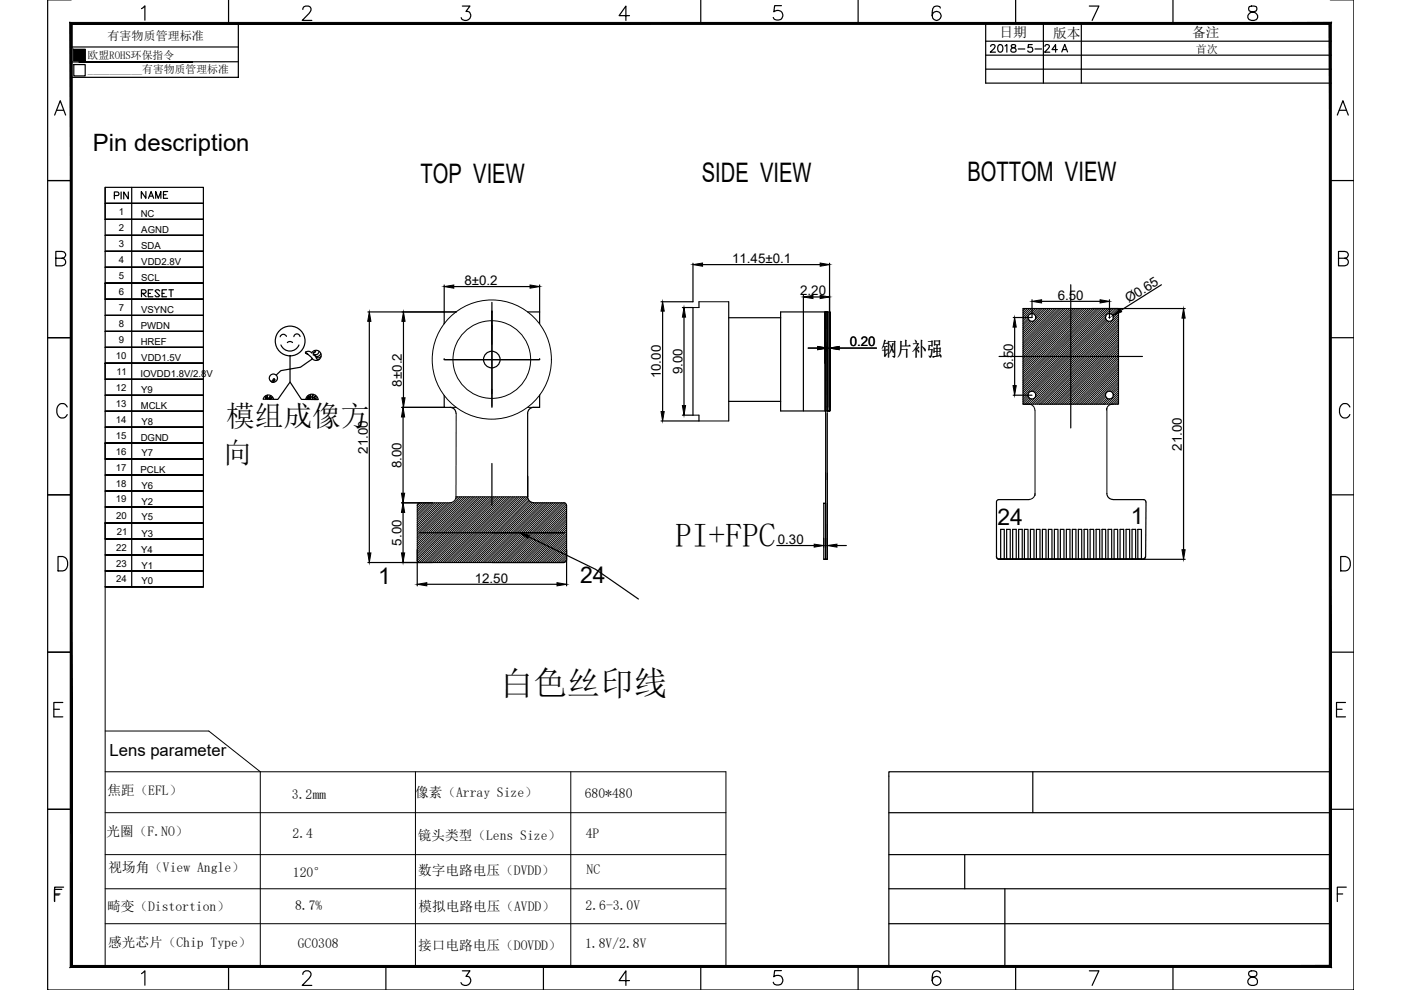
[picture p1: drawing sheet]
<svg xmlns="http://www.w3.org/2000/svg" width="297mm" height="210mm" viewBox="0 0 297 210" stroke-linecap="round" stroke-linejoin="round" font-family="sans-serif">
<!-- layer: 0 -->
<g fill="none" stroke="#000" stroke-width=".25">
<path d="M15.1 0h-5v209.9h276.9v-209.9h-4.9M48.5 0v5M148.6 0v5M181.9 0v5M215.3 0v5M248.7 0v5M15.1 5h35.4v11.4h-35.4zM15.1 10h35.4M15.6 13.7h2.5v2.4h-2.5zM15.6 10.5h2.5v2.4h-2.5zM30 1.8l.7-.6v3.1M40.8 13.1h-24.1h24.1"/>
<path d="M50.5 13.1h-35.4M64.2 2a.65 .65 0 0 1 .6-.7h.6a.71 .71 0 0 1 .4 1.1l-1.7 1.9h2M98 1.3h1.6l-.8 1.1a.99 .99 0 0 1 1 1.2 .99 .99 0 0 1-1.3 .7l-.5-.1-.2-.5M133.5 3.3h-2.2l1.4-2v3M165.7 1.2h-1.5l-.1 1.3a1.09 1.09 0 0 1 1.6 0 1.09 1.09 0 0 1-.2 1.6 1.09 1.09 0 0 1-1.6-.4M199.4 1.7a.9 .9 0 0 0-.9-.4 .9 .9 0 0 0-.7 .5 2.25 2.25 0 0 0 .3 2.4 .95 .95 0 0 0 1.4-.5 .95 .95 0 0 0-.7-1.3 .95 .95 0 0 0-1.2 .9M209 14.7h73.3M209 11.7h73.3M209 8.7h73.3M209 17.6h73.3M231 1.3h2l-1.5 3M264.9 1.4a.63 .63 0 0 0 .3 1 1.31 1.31 0 0 1 1.4 1.3 1.08 1.08 0 0 1-1.2 .7 1.08 1.08 0 0 1-.8-1.1 1.48 1.48 0 0 1 1.5-.9 .63 .63 0 0 0 .2-1l-.4-.1z"/>
<path d="M282.1 5v199.9h-267M282.1 17.5v134.4M10.1 38.3h5M11.6 24.4l1.2-3 1.1 3M12 23.4h1.5M15.1 34.3v142.3v-69.7M15.1 20.3v156.3M22.3 39.7v37.3M282.1 38.3h4.9M283.5 24.4l1.2-3 1.2 3M284 23.4h1.4M11.8 54.8l1.8-.2a.72 .72 0 0 0 0-1.2l-1.8-.1v3.1h1.4l.4-.2a.78 .78 0 0 0 0-1.3l-.4-.1"/>
<path d="M283.8 54.8l1.8-.2a.72 .72 0 0 0 0-1.2l-1.8-.1v3.1h1.3l.5-.2a.78 .78 0 0 0 0-1.3l-.5-.1M10.1 71.6h5M94.3 76.3h19.9M104.3 66.1v20.1M282.1 71.6h4.9M14.3 86.3a1.14 1.14 0 0 0-1.3-.7 1.14 1.14 0 0 0-.9 1.1 1.35 1.35 0 0 0 .2 1.5 1.35 1.35 0 0 0 1.5 .3l.5-.6M15.1 95.6v81M286.2 86.3a1.14 1.14 0 0 0-1.3-.7 1.14 1.14 0 0 0-.9 1.1 1.35 1.35 0 0 0 .3 1.5 1.35 1.35 0 0 0 1.4 .3l.5-.6M10.1 104.9h5M12.3 118h1a1.63 1.63 0 0 1 1.1 1.5 1.63 1.63 0 0 1-1.1 1.5h-1zM88.5 118.7v.3l.4 .2M88.9 119.3h30.7"/>
<path d="M88.9 113h30.7M120.1 118.7l-.3 .5h-.2M211.3 118.1l.2 .4h.3l30.6 .1 .4-.3 .1-.2M212.2 112.2h.7v6.4h-.7zM213.4 112.2h.8v6.4h-.8zM214.7 112.2h.8v6.4h-.8zM216 118.6v-6.4h.7v6.4M217.2 112.2h.8v6.4h-.8zM218.5 112.2h.7v6.4h-.7zM219.7 112.2h.8v6.4h-.8zM221 112.2h.8v6.4h-.8zM222.3 112.2h.7v6.4h-.7z"/>
<path d="M223.5 112.2h.8v6.4h-.8zM224.8 112.2h.8v6.4h-.8zM226.1 118.6v-6.4h.8v6.4M227.4 112.2h.7v6.4h-.7zM228.6 112.2h.7v6.4h-.7zM229.9 112.2h.7v6.4h-.7zM231.1 112.2h.8v6.4h-.8zM232.4 112.2h.8v6.4h-.8zM233.7 112.2h.7v6.4h-.7zM234.9 118.6v-6.4h.8v6.4M236.2 118.6v-6.4h.8v6.4M237.5 112.2h.7v6.4h-.7z"/>
<path d="M238.7 112.2h.8v6.4h-.8zM240 112.2h.8v6.4h-.8zM241.2 112.2h.8v6.4h-.8zM282.1 104.9h4.9M284.3 118h1a1.63 1.63 0 0 1 1 1.5 1.63 1.63 0 0 1-1 1.5h-1zM10.1 138.3h5M282.1 138.3h4.9M11.4 150.4h1.2M13.3 148.9h-1.9v3.1h1.9M283.4 150.4h1.2M285.3 148.9h-1.9v3.1h1.9M10.1 171.6h5"/>
<path d="M188.5 172.3h93.6M219 163.6v8.7M282.1 163.6h-93.6v41.3M282.1 171.6h4.9M282.1 166.4v10.2M11.5 189.8h1M11.6 189.5h1.1M13.1 188.6h-1.6v2.5M13.5 188.1h-1.9v3M15.1 182.9v22h267v-46.3v46.3h-267v-22v5.1M15.1 192.1v8.3M15.1 196.2v8.7h158.3"/>
<path d="M188.5 181.2h93.6M188.5 188.4h93.6M188.5 195.8h93.6M204.5 181.2v7.2M213 188.4v16.5M283.5 189.5h1.2M285.4 188.1h-1.9v3M15.1 204.9h140.2M15.1 202.1v2.8M30 206.4l.7-.6v3.1M48.5 204.9v5M64.2 206.6a.72 .72 0 0 1 .6-.8h.6a.77 .77 0 0 1 .4 1.2l-1.7 1.9h2"/>
<path d="M81.8 204.9v5M98 205.8h1.6l-.8 1.2a.99 .99 0 0 1 1 1.2 .99 .99 0 0 1-1.3 .7l-.5-.1-.3-.5M115.2 204.9v5M133.5 207.9h-2.2l1.4-2.1v3.1M148.6 204.9v5M165.7 205.8h-1.5l-.1 1.3a1.08 1.08 0 0 1 1.6-.1 1.08 1.08 0 0 1-.2 1.7 1.08 1.08 0 0 1-1.6-.4M181.9 204.9v5M199.4 206.3a.86 .86 0 0 0-1.3-.3 2.84 2.84 0 0 0-.3 2.5 .93 .93 0 0 0 1.5 .1 .93 .93 0 0 0-.4-1.5 .93 .93 0 0 0-1.3 .8M215.3 204.9v5M231 205.8h2l-1.5 3.1M248.7 204.9v5M264.9 206a.63 .63 0 0 0 .3 1 1.25 1.25 0 0 1 1.4 1.3 1.06 1.06 0 0 1-1.2 .7 1.06 1.06 0 0 1-.8-1.1 1.48 1.48 0 0 1 1.5-.9 .63 .63 0 0 0 .2-1l-.4-.2z"/>
<circle cx="104.3" cy="76.2" r="1.76"/>
</g>
<!-- layer: DRIL_NPLTE_THRU_01 -->
<g fill="none" stroke="#000" stroke-width=".25">
<path d="M146.9 55.8v8.2h-6.7M149 56.1h24.9M175.9 55.8v10.3M85.5 68.1v16.2M94.2 60.4v5.7h-9M96.2 60.8h16.2M114.4 60.4v5.7M140.5 66v21.3M144.7 65.2h2.2M145 67.2v18.8M170.3 62.6v3.5M171.4 73.8h2"/>
<path d="M172.4 63h1.5M175.4 73.5v1M175.9 73.5v.6M177.9 73.8h7.9M215.1 69.4v12.4M218.8 63.6v3.7h-4M220.8 63.9h12.4M235.1 67.3h.3M235.2 63.6v3.9M246.2 60.4l-8.6 5.4M85.2 86.4h9M140.2 89.3h8"/>
<path d="M144.7 88h2.2M214.8 83.8h4"/>
</g>
<g fill="#000" stroke="#000" stroke-width=".21">
<path d="M146.9 56.1l2.1-.3v.6zM173.9 55.8l2 .3-2 .3zM85.5 66.1l.4 2h-.7zM94.2 60.8l2-.4v.7zM112.4 60.4l2 .4-2 .3zM140.5 64l.3 2h-.6zM145 65.2l.4 2h-.7zM170.3 63l2.1-.4v.7zM173.4 73.5l2 .3-2 .3zM173.9 62.6l2 .4-2 .3zM175.9 73.8l2-.3v.6zM215.1 67.3l.4 2.1h-.7z"/>
<path d="M218.8 63.9l2-.3v.6zM233.2 63.6l2 .3-2 .3zM236 66.9l1.5-1.4 .3 .6zM85.2 84.3h.7l-.4 2.1zM140.2 87.3h.6l-.3 2zM144.7 86h.7l-.4 2zM214.8 81.8h.7l-.4 2z"/>
</g>
<!-- layer: 2_CURVE -->
<g fill="none" stroke="#000" stroke-width=".21">
<path d="M94.2 66.1h2.5M94.2 68.6h.1M104.3 66.1h.1M114.4 68.6h.1M146.9 65.2h1.3M148.2 64h6.3M175 72v34.7v-6.4M175.4 72.5v46.1M216.9 65.4v.1M217.4 65.4l-.5 .5M217.8 65.4l-.9 1M218 67.5l-1.1 1.1"/>
<path d="M218 66.9l-1.1 1.2M218.1 67.8l-1.2 1.2M218.3 65.4l-1.4 1.4M218.3 68l-1.4 1.5M218.7 65.4l-1.8 1.8M218.7 68.1l-1.8 1.8M219.1 65.4l-2.2 2.3M219.2 68l-2.3 2.4M219.6 65.4l-1.2 1.2M220 65.4l-1.1 1.1M220.5 65.4l-1.2 1.2M220.9 65.4l-1.4 1.5"/>
<path d="M221.4 65.4l-1.8 1.8M221.8 65.4l-2.3 2.3M222.3 65.4l-5.4 5.4M222.7 65.4l-5.8 5.9M223.2 65.4l-6.3 6.3M223.6 65.4l-6.7 6.8M224.1 65.4l-7.2 7.2M224.5 65.4l-7.6 7.6M224.9 65.4l-8 8.1M225.4 65.4l-8.5 8.5M225.8 65.4l-8.9 9M226.3 65.4l-9.4 9.4"/>
<path d="M226.8 65.4l-9.9 9.9M227.2 65.4l-10.3 10.3M227.7 65.4l-10.8 10.8M228.1 65.4l-11.2 11.2M228.5 65.4l-11.6 11.7M229 65.4l-12.1 12.1M229.4 65.4l-12.5 12.5M229.9 65.4l-13 13M230.3 65.4l-13.4 13.5M230.8 65.4l-13.9 13.9M231.2 65.4l-14.3 14.4M231.7 65.4l-14.8 14.8"/>
<path d="M232.1 65.4l-15.2 15.3M232.6 65.4l-15.7 15.7M233 65.4l-16.1 16.1M233.5 65.4l-16.6 16.6M233.9 65.4l-17 17M234.3 65.4l-17.4 17.5M234.5 67.1l-15.9 15.9M234.5 67.6l-15.5 15.4M234.6 67.9l-15.3 15.3M234.8 65.4l-17.9 17.9M234.9 68l-15.4 15.4M235.2 68.2l-15.6 15.5"/>
<path d="M235.2 65.4l-18.3 18.4M235.7 65.4l-18.8 18.8M236.1 65.4l-1.1 1.1M236.6 65.4l-1.1 1.2M237.1 65.4l-1.3 1.3M237.1 66.7l-19 19M237.1 67.1l-18.5 18.6M237.1 67.6l-18.1 18.1M237.1 68l-17.6 17.7M237.1 68.5l-17.2 17.2M237.1 68.9l-16.7 16.8h-3.5M237.1 69.4l-16.3 16.3"/>
<path d="M237.1 69.8l-15.8 15.9M237.1 70.2l-15.4 15.5M237.1 70.7l-14.9 15M237.1 71.1l-14.5 14.6M237.1 71.6l-14.1 14.1M237.1 72l-13.6 13.7M237.1 72.5l-13.2 13.2M237.1 73l-12.7 12.7M237.1 73.4l-12.2 12.3M237.1 73.8l-11.8 11.9M237.1 74.3l-11.4 11.4M237.1 74.7l-10.9 11"/>
<path d="M237.1 75.2l-10.5 10.5M237.1 65.8l-1.1 1.1M237.1 66.2l-1 1.1M237.1 75.6l-10 10.1M237.1 76l-9.6 9.7M237.1 76.5l-9.1 9.2M237.1 77l-8.7 8.7M237.1 77.4l-8.2 8.3M237.1 77.9l-7.8 7.8M237.1 78.3l-7.3 7.4M237.1 78.8l-6.9 6.9M237.1 79.2l-6.4 6.5"/>
<path d="M237.1 79.6l-6 6.1M95.4 86.4h1.3M96.7 87.6v17.8M111.9 86.4h2.5M146.9 88h1.3M148.2 89.3h6.3M218 83.6l-1.1 1.1M218 84l-1.1 1.1M218.2 85.7a1.25 1.25 0 0 1 1.2 1.2M218.2 84.3l-1.3 1.3M218.4 84.5l-1.2 1.2M218.8 84.6l-1.1 1.1"/>
<path d="M219.4 87v18.1M234.4 83.7l-2 2M234.5 84.1l-1.6 1.6M234.7 84.4l-1.4 1.3M234.7 86.5v18.2M234.9 84.6l-1.1 1.1M235.3 84.6l-1.1 1.1h1.8M235.8 85.7a1.25 1.25 0 0 0-1.2 1.2M237.1 80.1l-5.6 5.6M237.1 80.5l-5.1 5.2M237.1 81l-2 2M237.1 81.4l-1.5 1.6"/>
<path d="M237.1 81.9l-1.3 1.3M237.1 82.3l-1.1 1.2M237.1 82.8l-1 1.1M237.1 83.2l-2.4 2.5M237.1 83.7l-2 2M237.1 84.1l-1.5 1.6M237.1 84.6l-1.1 1.1M237.1 85l-.6 .7M237.1 85.4l-.2 .3M88.9 106.6l-.4 .3v.2v11.7M89 106.6h6.4M89.1 106.6l-.6 .6"/>
<path d="M89.5 106.6l-1 1.1M90 106.6l-1.5 1.5M90.4 106.6l-1.9 2M90.9 106.6l-2.4 2.4M91.3 106.6l-2.8 2.8M91.8 106.6l-3.3 3.3M92.2 106.6l-3.7 3.7M92.7 106.6l-4.2 4.2M93.1 106.6l-4.6 4.7M93.5 106.6l-5 5.1M94 106.6l-5.5 5.6M94.4 106.6l-5.9 6"/>
<path d="M94.9 106.6l-6.4 6.4M95.3 106.6l-6.8 6.9M95.9 106.5l-7.4 7.4M96.7 105.3a1.25 1.25 0 0 1-1.3 1.3M96.7 105.3h15.2M97.1 105.3l-.5 .5M97.5 105.3l-9 9.1M97.9 105.3l-9.4 9.5M98.4 105.3l-9.9 10M98.8 105.3l-10.3 10.4M99.3 105.3l-10.8 10.9M99.7 105.3l-11.2 11.3"/>
<path d="M100.2 105.3l-11.7 11.8M100.6 105.3l-12.1 12.2M101.1 105.3l-12.6 12.7M101.5 105.3l-13 13.1M102 105.3l-13.5 13.5M102.4 105.3l-13.8 13.8M102.9 105.3l-13.9 14M103.3 105.3l-13.9 14M103.7 105.3l-13.8 14M104.2 105.3l-13.9 14M104.7 105.3l-14 14M105.1 105.3l-13.9 14"/>
<path d="M105.6 105.3l-14 14M106 105.3l-13.9 14M106.5 105.3l-14 14M106.9 105.3l-13.9 14M107.3 105.3l-13.9 14M107.8 105.3l-13.9 14M108.2 105.3l-13.9 14M108.7 105.3l-13.9 14M109.1 105.3l-13.9 14M109.6 105.3l-13.9 14M110 105.3l-13.9 14M110.5 105.3l-14 14"/>
<path d="M110.9 105.3l-13.9 14M111.4 105.3l-14 14M111.8 105.3l-13.9 14M111.9 105.7l-13.6 13.6M112.1 106l-13.3 13.3M112.3 106.2l-13 13.1M112.5 106.4l-12.8 12.9M112.8 106.6l-12.7 12.7M113.2 106.6l-12.6 12.7M113.7 106.6l-12.7 12.7M114.1 106.6l-12.6 12.7M114.6 106.6l-12.7 12.7"/>
<path d="M115 106.6l-12.6 12.7M115.5 106.6l-12.7 12.7M115.9 106.6l-12.6 12.7M116.4 106.6l-12.7 12.7M116.8 106.6l-12.6 12.7M117.2 106.6l-12.6 12.7M117.7 106.6l-12.6 12.7M118.2 106.6l-12.7 12.7M118.6 106.6l-12.7 12.7M119.1 106.6l-12.7 12.7M119.5 106.6l-12.7 12.7M119.9 106.7l-12.6 12.6"/>
<path d="M120.1 106.9l-12.4 12.4M120.1 107.3l-11.9 12M120.1 107.8l-11.4 11.5M120.1 108.3l-11 11M120.1 108.7l-10.6 10.6M120.1 109.1l-10.1 10.2M120.1 109.6l-9.7 9.7M120.1 110l-9.2 9.3M120.1 110.5l-8.8 8.8M120.1 110.9l-8.3 8.4M120.1 111.4l-7.9 7.9M120.1 111.8l-7.4 7.5"/>
<path d="M120.1 112.3l-7 7M120.1 112.7l-6.5 6.6M120.1 113.2l-6.1 6.1M120.1 113.6l-5.6 5.7M120.1 114.1l-5.2 5.2M120.1 114.5l-4.8 4.8M120.1 114.9l-4.3 4.4M120.1 115.4l-3.9 3.9M120.1 115.8l-3.4 3.5M120.1 116.3l-3 3M120.1 116.7l-2.5 2.6M120.1 117.2l-2 2.1"/>
<path d="M120.1 117.7l-1.6 1.6M120.1 118.1l-1.2 1.2M120.1 118.5l-.7 .8M219.4 104.6a1.25 1.25 0 0 1-1.2 1.3M22.3 124.4v80.5M22.3 155h22l10.9 8.6v41.3M22.3 163.6h131.6v41.3M22.3 172.3h131.6M88.1 163.6v41.3M121 163.6v41.3M22.3 195.8h131.6M22.3 188.4h131.6"/>
<path d="M22.3 181.2h131.6"/>
<circle cx="104.3" cy="76.2" r="12.6"/>
<circle cx="104.3" cy="76.2" r="8.2"/>
</g>
<g fill="none" stroke="#000" stroke-width=".25">
<path d="M94.2 76.3h.1M94.2 76.3h20.2M96.7 66.1h-2.5v2.5M104.3 66.1h.1M104.3 64.1v22.3M111.9 66.1h2.5v2.5M114.4 76.3h.1M175 66.1h.4M175.9 66.1v20.3zM175.9 66.1v21zM211.8 75.6h30.4M227 60.4v30.3"/>
<path d="M94.2 83.8v2.6h1.2M95.4 86.4a1.25 1.25 0 0 1 1.3 1.2M104.3 98.3v8.8M111.9 87.6v17.7v-4.3M113.1 86.4a1.25 1.25 0 0 0-1.2 1.2M114.4 83.7v2.7h-1.3M218.2 85.7h-1.3v-20.3h20.2v20.3h-1.2M220.4 85.7h13.8M111.9 105.3a1.25 1.25 0 0 0 1.2 1.3M113.1 106.6h6.5M119.6 106.6l.4 .3 .1 .2v11.7M174.7 106.7h.3v11.9h-.3z"/>
<path d="M174.7 118.6h.7M175 106.7v11.9h.4v-11.9M211.8 118.6h30.6M218.2 105.9h-6.4l-.5 .3v11.9M234.7 104.6a1.25 1.25 0 0 0 1.2 1.3M236 105.9h6.5M242.5 105.9l.3 .2 .1 .3M243 106.4l-.1 11.7"/>
<circle cx="218.8" cy="67.3" r=".83"/>
<circle cx="235.2" cy="67.3" r=".83"/>
<circle cx="218.8" cy="83.8" r=".83"/>
<circle cx="235.2" cy="83.8" r=".83"/>
</g>
<!-- layer: 0 -->
<g fill="#000" stroke="#000" stroke-width=".21">
<path d="M14.9 4.8l.4 .4 267-.4zM15.3 5.2l267-.4-.5 .4zM282.3 4.8l-.5 .4 .5 199.9zM281.8 5.2l.5 199.9-.5-.4zM14.9 205.1h267.4l-.5-.4zM15.3 204.7h266.5l-266.9 .4zM14.9 4.8v200.3l.4-.4zM14.9 4.8l.4 .4v199.5z"/>
<path d="M15.6 10.5l2.5 2.4v-2.4zM15.6 10.5l2.5 2.4h-2.5z"/>
</g>
<!-- layer: DRAWING -->
<g fill="none" stroke="#000" stroke-width=".25">
<path d="M27.9 39.7v6.8M15.1 49.3v88.1M22.3 46.5v-6.8h20.8v20.3M27.9 46.5v13.6M43.1 56.7h-20.8h20.8M43.1 53.3h-20.8h20.8M43.1 49.9h-20.8h20.8M43.1 46.5h-20.8h20.8M43.1 43.1h-20.8h20.8M22.3 60v3.5M22.3 77v47.4M27.9 77h.1"/>
<path d="M27.9 63.4v50.9M43.1 60h-20.8h20.8M43.1 77h-20.8h20.8M43.1 73.6h-20.8h20.8M43.1 70.2h-20.8h20.8M43.1 66.9h-20.8h20.8M43.1 63.4h-20.8h20.8M43.1 60v64.4M59.6 73.1a2.05 2.05 0 0 0 1.9 1.3 2.05 2.05 0 0 0 1.9-1.3M60.7 71.3a.7 .7 0 0 0-.7-.4 .7 .7 0 0 0-.6 .5M61.5 75.5v5.5l-2.6 3.7-3.1-.1a1.12 1.12 0 0 1 1.1-.9 1.12 1.12 0 0 1 1.1 1M62 72.6a.78 .78 0 0 0-1.1 0"/>
<path d="M63.6 71.4a.66 .66 0 0 0-.7-.6 .66 .66 0 0 0-.6 .6M64.8 74.6v.2l.3 .1 .1 .2M64.8 74.6a.91 .91 0 0 1 1.3 .2M65 75l.3 .2M65.3 75.1l-.4-.2 1.3 1.1M66.1 74.8a1.08 1.08 0 0 1 1.6-.3 1.08 1.08 0 0 1 .1 1.6 1.08 1.08 0 0 1-1.7-.1M66.2 76.1l-2.5 1.8-4.2 .7-.9 .9M66.4 75.2a1.26 1.26 0 0 1 .8 1h.5M66.9 75.4v.1M66.9 74.5l-.2 .1M66.9 74.5l-.4 .3M67.1 75.8v.1"/>
<path d="M67.6 74.5a.62 .62 0 0 1-.4 .7 .62 .62 0 0 1-.8-.4h.1M68 75a.78 .78 0 0 1-.7 .6 .78 .78 0 0 1-.8-.5M68 75.6l-.4 .3-.6-.2M27.9 94h.1M43.1 94h-20.8h20.8M43.1 90.6h-20.8h20.8M43.1 87.2h-20.8h20.8M43.1 83.8h-20.8h20.8M43.1 80.4h-20.8h20.8M43.1 97.3h-20.8h20.8M56.2 84l.1 .6 .4-.8v.8l.7-.7-.3 .8 .7-.4-.5 .4M57.4 80.7l.4 .4"/>
<path d="M57.8 80.7l.3 .1M57.8 80.7v.1M58 81l-.1 .1M58 80.3l.3 .2-.2 .3M58.1 80.8l-.1 .1a.87 .87 0 0 0 .8-1 .87 .87 0 0 0-1.1-.6 .87 .87 0 0 0-.6 1.1l.4 .5 .3 .1M58.2 80.4h-.3v.3M58.3 80.5l-.3 .2M61.5 81l2.4 3.7h3.6M64.8 84.6a1.33 1.33 0 0 1 1.3-1 1.33 1.33 0 0 1 1.3 1.1M65.1 84.2v.5l.3-.9v.9l.5-1.1-.2 1.1 .7-1.1-.2 1.1 .7-.9-.2 .9 .6-.4M27.9 114.3v10.2M43.1 110.9h-20.8h20.8"/>
<path d="M43.1 107.5h-20.8h20.8M43.1 104.1h-20.8h20.8M43.1 100.7h-20.8h20.8M43.1 117.7h-20.8h20.8M43.1 114.3h-20.8h20.8M15.1 137.4v22M43.1 124.4h-20.8h20.8M43.1 121h-20.8h20.8M15.1 159.4v11"/>
<circle cx="61.5" cy="72.3" r="3.2"/>
</g>
<g fill="none" stroke="#000" stroke-width=".25">
<path d="M15.1 23.9v152.7M146.9 65.2v22.8M148.2 64v1.2M154.5 64v25.3M154.5 67.4h11M170.3 66.1v21M175 77.1v-11v21M175.4 66.1v21M175.9 66.1v21h-.5M175.9 66.1h-10.4v21h9.5M175.9 66.1v20.3M148.2 88v1.3"/>
<path d="M154.5 85.1h11M175.4 87.1h.1M175.4 86.4h.1"/>
</g>
<path d="M209 5v12.6M221.2 5v12.6M229.3 5v12.6" fill="none" stroke="#000" stroke-width=".25"/>
<!-- layer: 4 -->
<g fill="none" stroke="#000" stroke-width=".25">
<path d="M78 66.1h16.2M78.3 68.1v49.1M231.5 65.4h19.8M250.9 67.5v49.1M85.2 86.4h9M85.5 88.4v16.2M78 119.3h13.7M85.2 106.6h6.5M85.5 108.6v8.6M88.5 116.6v7.6M112.1 113.8l14.2 6.9 9.1 6.3M120.1 116.6v7.6"/>
<path d="M164.7 115.7h7.9M174.7 114.1v1.9M175.4 114.1v1.9M177.4 115.7h2M232.4 118.6h18.9M90.5 123.9h27.6"/>
</g>
<g fill="#000" stroke="#000" stroke-width=".21">
<path d="M78.3 66.1l.3 2h-.6zM250.9 65.4l.4 2.1h-.7zM85.5 86.4l.3 2h-.7zM78 117.2h.6l-.3 2.1zM85.5 106.6l.3 2h-.7zM85.1 117.2h.7l-.3 2.1zM85.1 104.6h.7l-.3 2zM110.2 113l2 .5-.3 .6zM172.6 115.4l2.1 .3-2.1 .3zM175.4 115.7l2-.3v.6zM250.6 116.6h.7l-.4 2zM88.5 123.9l2-.4v.7z"/>
<path d="M118.1 123.5l2 .4-2 .3z"/>
</g>
<!-- layer: dim -->
<path d="M104.3 119.3h15.3M104.3 113h15.3M211.8 118.6h15.3" fill="none" stroke="#000" stroke-width=".25"/>
<g font-size="7.1">
<text x="143.1" y="115.9">PI+FPC</text>
<text x="106" y="147.4">白色丝印线</text>
</g>
<g font-size="6.1">
<text x="47.9" y="90.3">模组成像方</text>
<text x="47.3" y="98.1">向</text>
</g>
<g font-size="5.7">
<text x="89.2" y="38.7">TOP VIEW</text>
<text x="148.8" y="38.5">SIDE VIEW</text>
<text x="205.1" y="38.4">BOTTOM VIEW</text>
</g>
<text font-size="5.1" x="19.7" y="32">Pin description</text>
<g font-size="4.9">
<text x="209.2" y="12.3">2018-5-24</text>
<text x="211.5" y="111.2">24</text>
<text x="239.8" y="111.2">1</text>
<text x="80.2" y="123.8">1</text>
<text x="123" y="123.7">24</text>
</g>
<g font-size="4.4">
<text x="23.3" y="43.4">PIN</text>
<text x="28.9" y="43.4">NAME</text>
<text x="29.3" y="64.2">RESET</text>
</g>
<text font-size="4.3" x="186.9" y="75.4">钢片补强</text>
<text font-size="3.5" x="23.2" y="160.3">Lens parameter</text>
<g font-size="2.9">
<text x="211.9" y="7.9">日期</text>
<text x="223.3" y="8.1">版本</text>
<text x="252.8" y="7.8">备注</text>
<text x="22.8" y="168.5">焦距（EFL）</text>
<text x="61.9" y="169.4">3.2mm</text>
<text x="88" y="169">像素（Array Size）</text>
<text x="124" y="169.2">680*480</text>
<text x="22.6" y="177.2">光圈（F.NO）</text>
<text x="62" y="177.7">2.4</text>
<text x="88.6" y="178.2">镜头类型（Lens Size）</text>
<text x="124.2" y="177.6">4P</text>
<text x="23" y="184.9">视场角（View Angle）</text>
<text x="62.1" y="185.9">120°</text>
<text x="88.7" y="185.5">数字电路电压（DVDD）</text>
<text x="124.4" y="185.2">NC</text>
<text x="22.7" y="193.1">畸变（Distortion）</text>
<text x="62.6" y="193">8.7%</text>
<text x="88.7" y="193.1">模拟电路电压（AVDD）</text>
<text x="124.1" y="192.9">2.6-3.0V</text>
<text x="22.9" y="200.8">感光芯片（Chip Type）</text>
<text x="63.1" y="200.9">GC0308</text>
<text x="88.7" y="201.4">接口电路电压（DOVDD）</text>
<text x="124.1" y="201">1.8V/2.8V</text>
</g>
<g font-size="2.8">
<text x="155.2" y="55.8">11.45±0.1</text>
<text x="98.5" y="60.4">8±0.2</text>
<text x="169.7" y="62.6">2.20</text>
<text x="224.3" y="63.5">6.50</text>
<text x="239.3" y="64.3" transform="rotate(-32 239.3 64.3)">Ø0.65</text>
<text x="180.2" y="73.4">0.20</text>
<text x="85.2" y="82" transform="rotate(-90 85.2 82)">8±0.2</text>
<text x="140.1" y="80.2" transform="rotate(-90 140.1 80.2)">10.00</text>
<text x="144.7" y="79.3" transform="rotate(-90 144.7 79.3)">9.00</text>
<text x="214.8" y="78.3" transform="rotate(-90 214.8 78.3)">6.50</text>
<text x="250.6" y="95.5" transform="rotate(-90 250.6 95.5)">21.00</text>
<text x="78" y="96.2" transform="rotate(-90 78 96.2)">21.00</text>
<text x="85.1" y="99.2" transform="rotate(-90 85.1 99.2)">8.00</text>
<text x="85.1" y="115.7" transform="rotate(-90 85.1 115.7)">5.00</text>
<text x="164.9" y="115.3">0.30</text>
<text x="100.7" y="123.5">12.50</text>
</g>
<text font-size="2.6" x="22.8" y="8.6">有害物质管理标准</text>
<g font-size="2.3">
<text x="253.5" y="11.2">首次</text>
<text x="18.6" y="12.5">欧盟ROHS环保指令</text>
<text x="18.7" y="15.5">__________有害物质管理标准</text>
</g>
<g font-size="2">
<text x="25.2" y="45.6">1</text>
<text x="29.8" y="46">NC</text>
<text x="25.2" y="49">2</text>
<text x="25.2" y="52.3">3</text>
<text x="29.9" y="52.8">SDA</text>
<text x="30" y="49.4">AGND</text>
<text x="25.2" y="59.1">5</text>
<text x="25.2" y="55.7">4</text>
<text x="29.9" y="59.5">SCL</text>
<text x="30" y="56.1">VDD2.8V</text>
<text x="25.2" y="62.5">6</text>
<text x="25.2" y="65.9">7</text>
<text x="25.2" y="69.3">8</text>
<text x="29.8" y="69.7">PWDN</text>
<text x="29.9" y="66.3">VSYNC</text>
<text x="24.5" y="76">10</text>
<text x="25.2" y="72.7">9</text>
<text x="29.8" y="73.1">HREF</text>
<text x="30" y="76.5">VDD1.5V</text>
<text x="24.5" y="82.8">12</text>
<text x="24.7" y="79.4">11</text>
<text x="29.8" y="79.9">IOVDD1.8V/2.8V</text>
<text x="29.9" y="83.2">Y9</text>
<text x="24.5" y="86.2">13</text>
<text x="24.5" y="89.6">14</text>
<text x="29.8" y="86.7">MCLK</text>
<text x="24.5" y="93">15</text>
<text x="29.8" y="93.4">DGND</text>
<text x="30" y="90">Y8</text>
<text x="24.5" y="96.4">16</text>
<text x="24.5" y="99.8">17</text>
<text x="29.8" y="100.2">PCLK</text>
<text x="30" y="96.8">Y7</text>
<text x="24.5" y="103.2">18</text>
<text x="24.5" y="106.5">19</text>
<text x="30" y="107">Y2</text>
<text x="30" y="103.6">Y6</text>
<text x="24.6" y="110">20</text>
<text x="24.8" y="113.3">21</text>
<text x="30" y="110.3">Y5</text>
<text x="30" y="113.8">Y3</text>
<text x="24.6" y="116.7">22</text>
<text x="29.9" y="117.2">Y4</text>
<text x="24.6" y="120.1">23</text>
<text x="24.6" y="123.5">24</text>
<text x="30" y="123.9">Y0</text>
<text x="30" y="120.5">Y1</text>
</g>
</svg>
